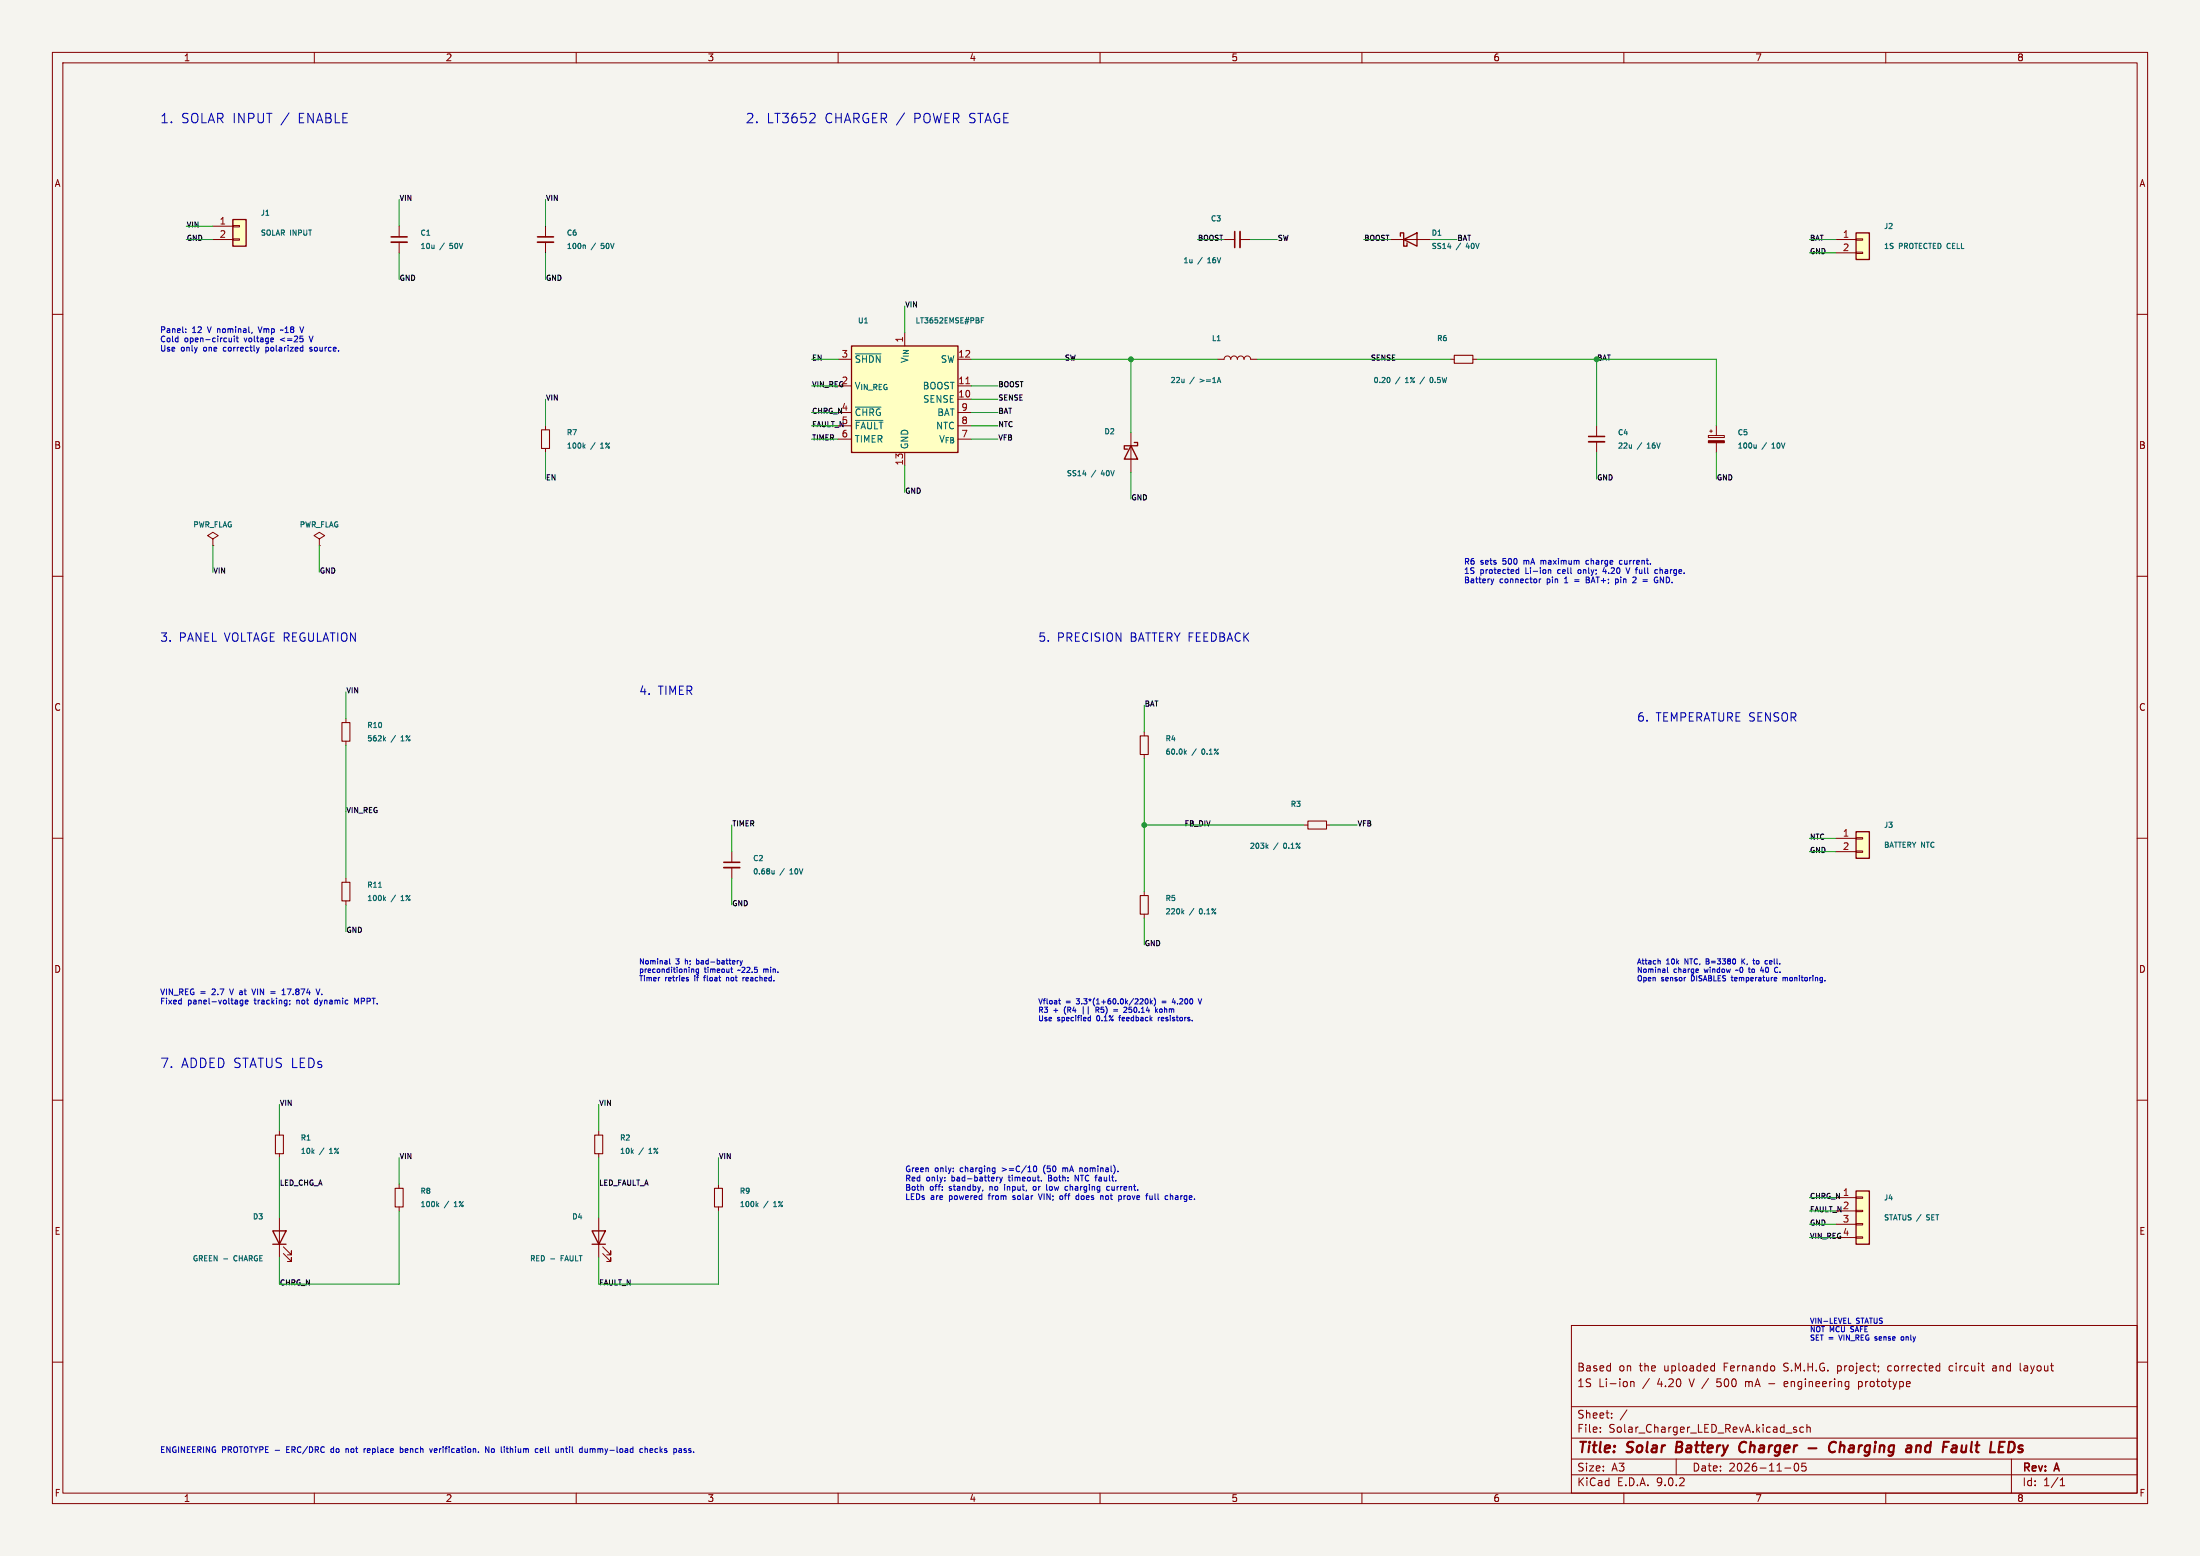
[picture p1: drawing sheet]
<svg xmlns="http://www.w3.org/2000/svg" width="420mm" height="297mm" viewBox="0 0 420 297" stroke-linecap="round" stroke-linejoin="round" font-family="sans-serif">
<path d="M0 0h420v297h-420z" fill="#f5f4ef" stroke="#f5f4ef" stroke-width=".19"/>
<g fill="none" stroke="#840000" stroke-width=".19">
<path d="M10 10h400v277h-400zM12 12h396v273h-396zM60 10v2M110 10v2M160 10v2M210 10v2M260 10v2M310 10v2M360 10v2M104.1 43.2v2M104.1 46.2v2.1M10 60h2"/>
<path d="M408 60h2M104.1 81.3v.7M104.1 85.6v.8M215.9 82.6v7.6M326.1 83.1h3.1v.4h-3.1zM326.4 82.3h.5M326.6 82v.6M327.7 81.3v1.8M327.7 84.5v1.9M10 110h2M40.6 102.9l1.1-.7-1.1-.6-1 .6 1 .7v1.2M40.6 104.1h.1"/>
<path d="M61 102.9l1-.7-1-.6-1.1 .6 1.1 .7v1.2M61 104.1h.1M408 110h2M66 137.2v.7M10 160h2M66 141.5v.7M408 160h2M66 167.6v.8M66 172v.7M139.7 162.6v2M139.7 165.6v2M10 210h2"/>
<path d="M408 210h2M76.2 226.1v.7M76.2 230.4v.7M114.3 232.4v7.6M115.1 239.3l1.5 1.5v-.8v.8h-.8M115.1 238l1.5 1.5v-.7v.7h-.8M300 253h108v32h-108zM10 260h2M300 278.5h108M300 274.5h108M300 268.5h108M305.5 273.2v.2"/>
<path d="M305.5 272.5v.1M307.7 270.5v.2M307.7 269.8v.1M310.6 269.1l-1.3 1.9M311.3 263.7v1M311.3 263.8l.2-.1 .4 .1v.9M320 278.5v3M326.9 260.7l.4 .1M327.3 260.2v1.5M327.3 261.6l-.4 .1M333.2 263.7v1M333.3 263.8h-.1"/>
<path d="M341.1 263.7h-.3l-.2 .2 .1 .7 .4 .1M341.3 264l-.7 .2M342.6 272.9l.3 .1 .1 .2-.2 .2h-.3M342.6 272.4l.3 .1M342.7 279.4a.81 .81 0 0 0 .3 1.4l.2-.2 .2-.4-.2-.8M344 279.3l-.1 .7 .3-.1h.5l.1 .6-.3 .3-.6-.2M344.3 272.5l-.4-.1-.3 .3 .1 .6h.6M344.9 272.5l.3-.1 .3 .1 .1 .9M344.9 271.9v1.5M354.8 263.8h.6M354.8 264.6h.6M354.8 263.7v1.5"/>
<path d="M360.4 260.8v.7M372.4 260.7l-.3 .3v.4l.3 .3M380.9 260.7l-.5 .1M380.9 261.1h-.3a.29 .29 0 0 0-.2 .3 .29 .29 0 0 0 .2 .3h.3M384 278.5v6.5M385.7 260.2v1.3l.2 .2M408 260h2M60 285v2M110 285v2M160 285v2M210 285v2M260 285v2"/>
<path d="M300 281.5h108M310 285v2M340.7 280.2h1.2M360 285v2M393.3 283.6h.9M393.3 282.5l.4-.4v1.5"/>
</g>
<path d="M320.2 275.2l-.3 2h.8M333 275.2a1.07 1.07 0 0 0-.9 .8 1.07 1.07 0 0 0 .5 1.2l.5-.1M345.2 276.4h1.6M350.5 275.4a.88 .88 0 0 0-1 0 .88 .88 0 0 0-.3 .9 .69 .69 0 0 0 .3 .8 .69 .69 0 0 0 .8-.1M351.4 275.2l-.3 2M351.9 275.9l-.6 .2M365.9 276.1a.49 .49 0 0 1 .8 .1l-.1 1M365.9 275.9l-.2 1.3M374.5 275.9v1.2h.7M383.6 275.2a.96 .96 0 0 1 1 .6 .96 .96 0 0 1-.3 1.1l-.5 .3h-.5" fill="none" stroke="#840000" stroke-width=".4"/>
<path d="M103.4 82h1.5v3.6h-1.5zM65.3 137.9h1.5v3.6h-1.5zM65.3 168.4h1.5v3.6h-1.5zM75.4 226.8h1.6v3.6h-1.6z" fill="none" stroke="#840000" stroke-width=".2"/>
<g fill="none" stroke="#006464" stroke-width=".19">
<path d="M111.5 46.8l.3 .1v.5M111.4 85.2l.3 .3M111.7 84.9l-.4 .4M335.3 84.9v.6M335.3 85.4l-.3 .1M73.3 141l.3 .4M73.6 140.8l-.4 .3M72.3 169.4h.5M73.3 171.5l.3 .4M73.6 171.2l-.4 .4M147.8 166.2v.6M147.8 166.7l-.3 .1"/>
<path d="M83.5 229.9l.3 .4M83.8 229.7l-.4 .3"/>
</g>
<path d="M215.9 85.1l1.3 2.5h-2.6zM216.5 84.5h.7v.6h-2.6v.6h.7M113 234.9h2.6l-1.3 2.6zM113 237.5h2.6" fill="none" stroke="#840000" stroke-width=".25"/>
<path d="M102.6 45.2h3.1M138.2 164.6h3" fill="none" stroke="#840000" stroke-width=".3"/>
<path d="M102.6 46.2h3.1M138.2 165.6h3" fill="none" stroke="#840000" stroke-width=".33"/>
<path d="M326.1 84.1h3.1v.4h-3.1z" fill="#840000" stroke="#840000" stroke-width=".19"/>
<path d="M354.3 227.3h2.6v10.2h-2.6z" fill="#ffffc2"/>
<path d="M267.3 45.1v-.6h.7v2.5h.6v-.6M268 45.7l2.5-1.2v2.5zM52.1 234.9h2.5l-1.3 2.6zM52.1 237.5h2.5M354.3 227.3h2.6v10.2h-2.6z" fill="none" stroke="#840000" stroke-width=".25"/>
<g fill="none" stroke="#840000" stroke-width=".19">
<path d="M233.7 45.7h2M236.7 45.7h2.1M265.4 45.7h7.6M232.4 68.6h1.3a.64 .64 0 0 1 .6-.7 .64 .64 0 0 1 .6 .7 .64 .64 0 0 1 .7-.7 .64 .64 0 0 1 .6 .7 .64 .64 0 0 1 .7-.7 .64 .64 0 0 1 .6 .7 .64 .64 0 0 1 .6-.7 .64 .64 0 0 1 .7 .7h1.2M304.8 81.3v2M304.8 84.3v2.1M53.3 215.9v.8M114.3 215.9v.8M53.3 220.2v.8M53.3 232.4v7.6M54.1 239.3l1.5 1.5v-.8v.8h-.7M54.1 238l1.5 1.5v-.7v.7h-.7"/>
<path d="M114.3 220.2v.8M137.2 226.1v.7M137.2 230.4v.7M350.5 228.6h3.8M350.5 231.1h3.8M350.5 233.7h3.8M350.5 236.2h3.8M354.3 228.5h1.3v.2h-1.3zM354.3 231h1.3v.3h-1.3zM354.3 233.6h1.3v.2h-1.3zM354.3 236.1h1.3v.2h-1.3z"/>
</g>
<path d="M52.6 216.7h1.5v3.5h-1.5zM113.5 216.7h1.6v3.5h-1.6zM136.4 226.8h1.5v3.6h-1.5z" fill="none" stroke="#840000" stroke-width=".2"/>
<path d="M232.7 72l.3 1M144.4 229.9l.3 .4M144.7 229.7l-.4 .3" fill="none" stroke="#006464" stroke-width=".19"/>
<path d="M235.7 44.2v3M303.3 83.3h3" fill="none" stroke="#840000" stroke-width=".3"/>
<path d="M236.7 44.2v3M303.3 84.3h3" fill="none" stroke="#840000" stroke-width=".33"/>
<path d="M354.3 44.5h2.6v5h-2.6z" fill="#ffffc2"/>
<path d="M354.3 44.5h2.6v5h-2.6z" fill="none" stroke="#840000" stroke-width=".25"/>
<path d="M76.2 43.2v2M76.2 46.2v2.1M350.5 45.7h3.8M350.5 48.3h3.8M354.3 45.6h1.3v.2h-1.3zM354.3 48.1h1.3v.3h-1.3zM276.9 68.6h.7M281.2 68.6h.7" fill="none" stroke="#840000" stroke-width=".19"/>
<path d="M277.6 67.8h3.6v1.5h-3.6z" fill="none" stroke="#840000" stroke-width=".2"/>
<path d="M265.2 72.1l.2 .3-.2 .6M271.9 72l-.8 1.3M273.3 72a.53 .53 0 0 0-.3 .5 .53 .53 0 0 0 .3 .5" fill="none" stroke="#006464" stroke-width=".19"/>
<path d="M74.7 45.2h3" fill="none" stroke="#840000" stroke-width=".3"/>
<path d="M74.7 46.2h3" fill="none" stroke="#840000" stroke-width=".33"/>
<path d="M162.6 66h20.3v20.4h-20.3z" fill="#ffffc2"/>
<path d="M162.6 66h20.3v20.4h-20.3z" fill="none" stroke="#840000" stroke-width=".25"/>
<g fill="none" stroke="#840000" stroke-width=".19">
<path d="M160 68.6h2.6M160 73.7h2.6M160 78.7h2.6M172.7 63.5v2.5M182.9 68.6h2.5M182.9 73.7h2.5M182.9 78.7h2.5M182.9 76.2h2.5M160 81.3h2.6M160 83.8h2.6M172.7 86.4v2.5M182.9 81.3h2.5"/>
<path d="M182.9 83.8h2.5M248.9 157.5h.8M253.2 157.5h.8M218.4 170.2v.7M218.4 174.5v.8"/>
</g>
<path d="M163.3 67.5h4.9M163.3 77.7h4.9M187.3 61.1h.4M187.8 60.7h-.5v1M163.3 80.2h5.2M225.7 174.1l.3 .3M226 173.8l-.4 .4M241.8 161.6l.3 .3M242.1 161.3l-.4 .3" fill="none" stroke="#006464" stroke-width=".19"/>
<path d="M184.4 73.2h.7" fill="none" stroke="#a90000" stroke-width=".19"/>
<path d="M249.7 156.7h3.5v1.5h-3.5zM217.7 170.9h1.5v3.6h-1.5z" fill="none" stroke="#840000" stroke-width=".2"/>
<path d="M354.3 158.8h2.6v5h-2.6z" fill="#ffffc2"/>
<path d="M354.3 158.8h2.6v5h-2.6z" fill="none" stroke="#840000" stroke-width=".25"/>
<path d="M354.3 159.9h1.3v.2h-1.3zM350.5 160h3.8M350.5 162.6h3.8M354.3 162.4h1.3v.3h-1.3z" fill="none" stroke="#840000" stroke-width=".19"/>
<path d="M44.4 41.9h2.6v5.1h-2.6z" fill="#ffffc2"/>
<path d="M44.4 41.9h2.6v5.1h-2.6z" fill="none" stroke="#840000" stroke-width=".25"/>
<path d="M40.6 43.2h3.8M40.6 45.7h3.8M44.4 43.1h1.3v.2h-1.3zM44.4 45.6h1.3v.2h-1.3zM218.4 139.7v.8M218.4 144v.8" fill="none" stroke="#840000" stroke-width=".19"/>
<path d="M217.7 140.5h1.5v3.5h-1.5z" fill="none" stroke="#840000" stroke-width=".2"/>
<path d="M226.2 143.6l.3 .4M226.5 143.3l-.4 .4" fill="none" stroke="#006464" stroke-width=".19"/>
<g fill="none" stroke="#009600" stroke-width=".19">
<path d="M76.2 38.1v5.1M104.1 38.1v5.1M35.6 43.2h5M35.6 45.7h5M76.2 48.3v5M104.1 48.3v5M172.7 58.4v5.1M228.6 45.7h5.1M238.8 45.7h5M260.3 45.7h5.1M273 45.7h5.1M345.4 45.7h5.1"/>
<path d="M345.4 48.3h5.1M104.1 76.2v5.1M154.9 68.6h5.1M154.9 73.7h5.1M154.9 78.7h5.1M185.4 68.6h47M185.4 73.7h5.1M185.4 78.7h5.1M185.4 76.2h5.1M215.9 68.6v14M240 68.6h36.9M281.9 68.6h45.8v12.7"/>
<path d="M304.8 68.6v12.7M104.1 86.4v5M154.9 83.8h5.1M154.9 81.3h5.1M172.7 88.9v5.1M185.4 83.8h5.1M185.4 81.3h5.1M215.9 90.2v5.1M304.8 86.4v5M327.7 86.4v5M40.6 104.1v5.1M61 104.1v5.1"/>
<path d="M66 132.1v5.1M218.4 134.6v5.1M66 142.2v25.4M139.7 157.5v5.1M218.4 157.5h30.5M218.4 144.8v25.4M254 157.5h5.1M66 172.7v5.1M139.7 167.6v5.1M218.4 175.3v5M345.4 160h5.1M345.4 162.6h5.1"/>
<path d="M53.3 210.8v5.1M114.3 210.8v5.1M53.3 221v11.4M76.2 221v5.1M76.2 231.1v14h-22.9v-5.1M114.3 221v11.4M137.2 231.1v14h-22.9v-5.1M137.2 221v5.1M345.4 228.6h5.1M345.4 231.1h5.1M345.4 236.2h5.1M345.4 233.7h5.1"/>
</g>
<g fill="none" stroke="#0000c2" stroke-width=".19">
<path d="M155.5 21.7l.1 .3-.1 .4-1 1h1.1M35.5 63.4v.1M35.5 62.8v.1M43.7 64.5l.1 .7 .4-.1M44.2 64.5v.8M44.7 64.5v.8M45.2 64.2v.9l.3 .2M48.1 63.4l-.1 .2M49.3 62.4l.3 1.1M49.5 66.3l-.3 .7M50.7 66.3v1.1M50.7 67h.4"/>
<path d="M54 63h-.4M57.2 62.4l.4 1.1 .4-1.1M57.8 64.7v.4M59 64.2l.4 1.1M59.1 67h.4M59.5 66.3h-.2l-.2 .1 .1 .2 .3 .1M284.6 110.5l.3 .7M284.9 111.2l-.2 .4M285.2 110.5l-.3 .7M289.4 109.3l.2 .2 .3-.1M289.9 108.4v1.1M289.9 108.8l-.3-.1-.2 .2"/>
<path d="M293.9 110.5v.7M294.2 110.5l-.3 .2M294.2 107v.7M294.3 107l-.1 .1M295.6 108.8h.4l.1 .7M295.6 108.7v.8M298.7 111.2h.6M298.8 110.4l-.1 .1M300.6 110.7h.8M300.6 111h.8M301.4 108.7l-.2 .2v.4l.2 .2M302.8 110.1v1.1h.4"/>
<path d="M302.8 110.7h.4M303.2 110.7h.1M303.2 107l-.4 .2v.4l.4 .1M303.3 110.6l-.1 .1M306.3 108.3l-.3 .8h.7M308.4 110.6l.3-.1 .2 .2-.1 .5h-.4M308.4 110.5v1.1M309.7 107h-.3l-.3 .2 .2 .4h.4M310.4 108.4l.4 1.1 .3-1.1M312.3 110.2v.4l-.6 .6h.6M313.7 110.7h.8M313.7 111h.8"/>
<path d="M315.9 110.3v.1M316 109.4h.4M316 108.8h.4M316 110.2h.4M316.9 108.4v1.1M317 111.2v-1.1l.6 1.1M317.1 108.7l-.2 .1M43.8 188.8l.4 1.1M46.3 190.9v.9l-.2 .2h-.2M46.3 191l-.3-.1-.2 .2 .1 .5h.4M46.8 191.3l.5-.1v-.2l-.3-.1-.2 .2 .1 .5h.4M48.1 188.8l.3 1.1 .4-1.1"/>
<path d="M51.7 189.3h.8M51.7 189.6h.8M53.8 189.9h.7M53.9 189l.3-.2v1.1M55.3 191v.1M55.4 191.6l-.1 .2M60.3 190.9l-.2 .2v.3l.2 .2M60.3 188.8l.4 1.1 .4-1.1M61.4 189.8v.1M68.5 190.5l-.4 .8-.4-.8v1.1M127.8 183v.9l.2 .1M131.2 186.9l.2 .2-.3 .1"/>
<path d="M132 185v.6M132.2 185l-.2 .1M132.3 185l.1 .1v.5M133 183v1M133 184h.1M133.1 185l-.2 .1v.3l.2 .2h.3M133.1 183.3l-.1 .1M133.4 185v.8l-.2 .2-.3-.1M134.3 186.6h.4M138.7 186.6v.6M139.1 186.6l-.4 .1M139.6 184.6v.9l.3 .1"/>
<path d="M141 183.3l-.2 .1M141.3 183.3l.2 .7M141.5 184l-.2 .3M141.7 183.3l-.2 .7M141.8 186.6v.6M142.1 186.6l-.3 .2M145.8 185v.6M145.8 185v.1M202.1 191h.4M202.2 190.6v.9l.3 .1M207.7 194.8h.5M207.9 194.2h.3"/>
<path d="M208.2 193.9v1M209.2 192.2v1M209.2 192.8h.4M209.5 192.8l.3 .4M212.6 192.7h.8M212.6 193h.8M213.6 194.2h.3M215.1 192.7l-.6 .5h.6M217.8 190.6l.3 .1 .1 .2-.6 .7h.6M218.7 190.7l.1-.1a.49 .49 0 0 1 .4 .6 .49 .49 0 0 1-.5 .4l-.1-.3zM219.6 190.6v1M219.7 191.3l.3 .3"/>
<path d="M220 191l-.4 .3M220.3 190.5a1.15 1.15 0 0 1 0 1.5M220.6 192.2v1M220.7 192.9l.3 .3M221 192.6l-.4 .4M221.1 194.2v.7M221.4 194.2l-.3 .2M221.7 192.6l-.3 .2v.3l.3 .1M221.8 191.1h.8M221.8 191.4h.8M224 190.6l-.2 .7h.6M228.7 190.6l.4 1 .3-1"/>
<path d="M316.7 183.3l.2 .2v.5M318.3 184.6v.9l.2 .1M324.2 185v.2l-.4 .1M325.7 183.5h.3M326 183h-.3v1h.4M330.5 186.6h.4M331.3 185.2h.4M332.5 183v1M332.7 183.4l.4 .6M333.1 183l-.6 .6M333.9 185.5l.2 .1M334.6 183.3h.4"/>
<path d="M334.8 184h.2M336.3 184.6l-.2 .7h.6M336.6 185v.6M337.1 183.3l.3 .1M337.4 184h-.3M338.9 186.6h.2l.1 .2-.5 .1M339.1 187.2h-.2M339.4 185.5l-.5 .1M340.4 186.6v.6M340.8 186.6l-.4 .1M348.4 187.1v.1M187.6 227.1l-.1 .3"/>
<path d="M189.6 222.9l.3 .1M189.9 222.9v.9l-.2 .2M189.9 223.6l-.3 .1M190.3 224.7v.7M190.6 224.7l-.3 .2M190.8 224.7l.3 .7M191.1 225.4l-.3 .4M191.4 224.7l-.3 .7M191.8 226.1v.1M191.8 226.5v.7M193.4 228.9l.3 .1M193.4 228.3v.1l.1 .2"/>
<path d="M197.4 222.7l.1-.1a.59 .59 0 0 1 .4 .5 .59 .59 0 0 1-.4 .6l-.2-.5zM197.7 226.5h-.3l-.2 .2 .1 .4h.4M198.2 227.9l.4 1.1 .4-1.1M198.8 225.3v.1M199.4 222.6l-.2 .5 .2 .8M199.8 226.1v.9M200.2 224.3v1.1h.4M200.2 224.8h.3M200.4 226.5l-.1 .2 .1 .4M202.5 228.2l.4 .2-.1 .5-.3 .1M202.9 222.9v.8M203.3 223h-.4"/>
<path d="M203.5 226.5h.3M203.8 227.1l-.3 .1M205.2 225.4v-1.1l.7 1.1M205.9 228.9l-.3 .1M205.9 227.9v1.1M206.4 222.9l.2 .2v.6M210.5 228.3l.1 .7M211.3 228.2l-.2 .2v.4l.2 .2M211.8 226.5h-.3l-.2 .2 .1 .4h.4M212.3 226.5v.5l.1 .2M214.6 228.2v.8M214.9 228.2l-.3 .2"/>
<path d="M219.1 227.9h-.2M220 228.9l-.4 .1M220 228.2v.8M223.4 228.3h.4l.1 .7M223.4 227.9v1.1M352.9 252.6h.4M363.3 255.1l-.4 .2 .1 .4 .3 .1M63.4 276.5l-.2 .2v.3l.2 .3M66 276.5v.8M66.5 276.6h-.5M69.8 276.5l-.3 .2M70.2 276.6v.6"/>
<path d="M70.7 276.8l-.6 .1M76.4 276.6l.3-.1 .2 .2-.1 .5h-.4M76.4 276.2v1.1M82.5 276.5l-.2 .8M83.3 276.5l-.4 .2 .1 .5 .3 .1M83.4 276.8l-.5 .1M93.3 276.2v1.1l-.6-1.1v1.1M94.2 276.5l-.4 .2 .1 .4 .3 .2M96.6 276.5h.5M96.8 277.2l.3 .1M102.4 276.5l.3 .1M102.7 277.2l-.3 .1"/>
<path d="M103.1 276.9l.6-.1-.1-.2-.3-.1-.2 .2 .1 .5h.4M107.2 276.6h.3l.1 .7M107.9 276.5h.5M108.1 276.2v.9l.2 .2M112.1 277.1l-.3 .2M112.1 276.5v.8M112.7 276.5v.8M113 276.5l-.3 .1M122.2 276.6h.5M122.2 277.2h.5M123.1 276.6h.5v.7M123.1 276.2v1.1"/>
<path d="M124.1 276.9l.5-.1v-.2l-.4-.1-.1 .2v.5h.5M131 276.6l-.3-.1-.1 .2v.1l.4 .1v.3h-.4"/>
</g>
<g fill="#009600" stroke="#009600" stroke-width=".19">
<circle cx="304.8" cy="68.6" r=".46"/>
<circle cx="215.9" cy="68.6" r=".46"/>
<circle cx="218.4" cy="157.5" r=".46"/>
</g>
<g font-size="2.8" fill="#840000">
<text x="301" y="277.9">Title:</text>
<text x="310.6" y="277.9">Solar</text>
<text x="320.8" y="277.9">Battery</text>
<text x="333.7" y="277.9">Charger</text>
<text x="352.4" y="277.9">Charging</text>
<text x="368" y="277.9">and</text>
<text x="375.7" y="277.9">Fault</text>
<text x="385.6" y="277.9">LEDs</text>
</g>
<g font-size="2.5" fill="#0000c2">
<text x="30.5" y="23.7">1.</text>
<text x="34.5" y="23.7">SOLAR INPUT /</text>
<text x="57" y="23.7">ENABLE</text>
<text x="142.2" y="23.7">2.</text>
<text x="146.3" y="23.7">LT3652</text>
<text x="157.4" y="23.7">CHARGER /</text>
<text x="174.5" y="23.7">POWER STAGE</text>
<text x="30.5" y="204.1">7.</text>
<text x="34.5" y="204.1">ADDED STATUS LEDs</text>
</g>
<g font-size="2.2" fill="#0000c2">
<text x="30.5" y="122.7">3.</text>
<text x="34.1" y="122.7">PANEL VOLTAGE REGULATION</text>
<text x="198.1" y="122.7">5.</text>
<text x="201.8" y="122.7">PRECISION</text>
<text x="215.8" y="122.7">BATTERY FEEDBACK</text>
<text x="121.9" y="132.9">4.</text>
<text x="125.6" y="132.9">TIMER</text>
<text x="312.4" y="137.9">6.</text>
<text x="316.1" y="137.9">TEMPERATURE SENSOR</text>
</g>
<g font-size="2.1" fill="#840000">
<text x="301" y="262">Based</text>
<text x="309" y="262">on</text>
<text x="313" y="262">the</text>
<text x="317.8" y="262">uploaded</text>
<text x="329.3" y="262">Fernando</text>
<text x="340.9" y="262">S.M.H.G.</text>
<text x="351.3" y="262">project;</text>
<text x="361.1" y="262">corrected</text>
<text x="373" y="262">circuit</text>
<text x="381.4" y="262">and</text>
<text x="386.8" y="262">layout</text>
<text x="301" y="265">1S</text>
<text x="305.1" y="265">Li-ion</text>
<text x="313.7" y="265">/</text>
<text x="316.5" y="265">4.20</text>
<text x="322.8" y="265">V /</text>
<text x="328.3" y="265">500</text>
<text x="333.9" y="265">mA -</text>
<text x="341.6" y="265">engineering</text>
<text x="355.9" y="265">prototype</text>
<text x="301" y="273.7">File:</text>
<text x="301" y="271">Sheet:</text>
<text x="307.1" y="273.7">Solar_Charger_LED_RevA.kicad_sch</text>
<text x="301" y="281.1">Size:</text>
<text x="307.6" y="281.1">A3</text>
<text x="323" y="281.1">Date:</text>
<text x="330" y="281.1">2026-11-05</text>
<text x="386" y="281.3">Rev:</text>
<text x="392.4" y="281.3">A</text>
<text x="301" y="283.9">KiCad</text>
<text x="308.7" y="283.9">E.D.A.</text>
<text x="316.3" y="283.9">9.0.2</text>
<text x="386" y="283.9">Id:</text>
<text x="390.1" y="283.9">1/1</text>
</g>
<g font-size="1.8" fill="#840000">
<text x="35" y="11.9">1</text>
<text x="85" y="11.9">2</text>
<text x="135" y="11.9">3</text>
<text x="185" y="11.9">4</text>
<text x="235" y="11.9">5</text>
<text x="285" y="11.9">6</text>
<text x="335" y="11.9">7</text>
<text x="385" y="11.9">8</text>
<text x="10.3" y="35.9">A</text>
<text x="408.3" y="35.9">A</text>
<text x="10.3" y="85.9">B</text>
<text x="408.2" y="85.9">B</text>
<text x="10.3" y="135.9">C</text>
<text x="408.2" y="135.9">C</text>
<text x="10.3" y="185.9">D</text>
<text x="408.2" y="185.9">D</text>
<text x="10.3" y="235.9">E</text>
<text x="408.3" y="235.9">E</text>
<text x="10.3" y="285.9">F</text>
<text x="35" y="286.9">1</text>
<text x="85" y="286.9">2</text>
<text x="135" y="286.9">3</text>
<text x="185" y="286.9">4</text>
<text x="235" y="286.9">5</text>
<text x="285" y="286.9">6</text>
<text x="335" y="286.9">7</text>
<text x="385" y="286.9">8</text>
<text x="408.3" y="285.9">F</text>
</g>
<g font-size="1.8" fill="#a90000">
<text x="41.8" y="42.9">1</text>
<text x="41.8" y="45.5">2</text>
<text x="351.7" y="45.5">1</text>
<text x="351.7" y="48">2</text>
<text x="172.5" y="65.5" transform="rotate(-90 172.5 65.5)">1</text>
<text x="160.6" y="68.3">3</text>
<text x="182.8" y="68.3">12</text>
<text x="182.8" y="73.4">11</text>
<text x="182.8" y="75.9">10</text>
<text x="160.6" y="83.6">6</text>
<text x="183.4" y="78.5">9</text>
<text x="183.4" y="81">8</text>
<text x="183.4" y="83.6">7</text>
<text x="172.5" y="88.9" transform="rotate(-90 172.5 88.9)">13</text>
<text x="351.7" y="159.8">1</text>
<text x="351.7" y="162.3">2</text>
<text x="351.7" y="228.3">1</text>
<text x="351.7" y="233.4">3</text>
</g>
<g font-size="1.8" fill="#006464">
<text x="163.1" y="69.4">~{SHDN}</text>
<text x="173.6" y="69.4" transform="rotate(-90 173.6 69.4)">V_{IN}</text>
<text x="179.5" y="69.4">SW</text>
<text x="163.1" y="74.5">V_{IN_REG}</text>
<text x="176.1" y="74.5">BOOST</text>
<text x="176.1" y="77.1">SENSE</text>
<text x="163.1" y="79.6">~{CHRG}</text>
<text x="163.1" y="82.1">~{FAULT}</text>
<text x="178.6" y="82.1">NTC</text>
<text x="178.8" y="79.6">BAT</text>
<text x="163.1" y="84.7">TIMER</text>
<text x="173.6" y="85.9" transform="rotate(-90 173.6 85.9)">GND</text>
<text x="179.1" y="84.7">V_{FB}</text>
</g>
<g font-size="1.8" fill="#0f0f0f">
<text x="160.6" y="73.4">2</text>
<text x="160.6" y="78.5">4</text>
<text x="160.6" y="81">5</text>
<text x="351.7" y="230.9">2</text>
<text x="351.7" y="236">4</text>
</g>
<g font-size="1.5" fill="#0000c2">
<text x="30.5" y="63.8">Panel:</text>
<text x="30.5" y="65.5">Cold</text>
<text x="35.2" y="65.5">open-circuit</text>
<text x="36.7" y="63.8">12</text>
<text x="39.9" y="63.8">V nominal,</text>
<text x="46.8" y="65.5">voltage</text>
<text x="50" y="63.8">Vmp</text>
<text x="53.9" y="65.5">&lt;=25</text>
<text x="54.5" y="63.8">~18</text>
<text x="59.8" y="65.5">V</text>
<text x="30.5" y="67.3">Use</text>
<text x="34.5" y="67.3">only</text>
<text x="39" y="67.3">one</text>
<text x="43" y="67.3">correctly</text>
<text x="51.3" y="67.3">polarized</text>
<text x="60" y="67.3">source.</text>
<text x="279.4" y="108">R6</text>
<text x="282.6" y="108">sets</text>
<text x="287.1" y="108">500</text>
<text x="291.3" y="108">mA</text>
<text x="294.8" y="108">maximum</text>
<text x="303.6" y="108">charge</text>
<text x="310.3" y="108">current.</text>
<text x="279.4" y="109.7">1S</text>
<text x="279.4" y="111.5">Battery</text>
<text x="282.6" y="109.7">protected</text>
<text x="286.3" y="111.5">connector</text>
<text x="291.4" y="109.7">Li-ion</text>
<text x="295.5" y="111.5">pin</text>
<text x="297.8" y="109.7">cell</text>
<text x="299.1" y="111.5">1</text>
<text x="301.9" y="109.7">only;</text>
<text x="303.6" y="111.5">BAT+;</text>
<text x="306.9" y="109.7">4.20</text>
<text x="309.5" y="111.5">pin</text>
<text x="311.6" y="109.7">V full</text>
<text x="315.2" y="111.5">=</text>
<text x="317.5" y="109.7">charge.</text>
<text x="317.6" y="111.5">GND.</text>
<text x="30.5" y="190.1">VIN_REG =</text>
<text x="30.5" y="191.9">Fixed</text>
<text x="35.9" y="191.9">panel-voltage</text>
<text x="40.6" y="190.1">2.7</text>
<text x="44.3" y="190.1">V at</text>
<text x="48.8" y="191.9">tracking;</text>
<text x="49.1" y="190.1">VIN</text>
<text x="52.8" y="190.1">=</text>
<text x="55.2" y="190.1">17.874</text>
<text x="57" y="191.9">not</text>
<text x="60.7" y="191.9">dynamic</text>
<text x="68.5" y="191.9">MPPT.</text>
<text x="172.7" y="223.9">Green</text>
<text x="172.7" y="225.7">Red</text>
<text x="172.7" y="227.5">Both</text>
<text x="176.8" y="225.7">only:</text>
<text x="177.5" y="227.5">off:</text>
<text x="178.5" y="223.9">only:</text>
<text x="181.4" y="227.5">standby,</text>
<text x="181.8" y="225.7">bad-battery</text>
<text x="183.5" y="223.9">charging</text>
<text x="189.3" y="227.5">no</text>
<text x="191.7" y="223.9">&gt;=C/10</text>
<text x="192.4" y="227.5">input,</text>
<text x="193" y="225.7">timeout.</text>
<text x="198.1" y="227.5">or</text>
<text x="199.8" y="223.9">(50</text>
<text x="200.7" y="225.7">Both:</text>
<text x="200.9" y="227.5">low</text>
<text x="203.7" y="223.9">mA</text>
<text x="204.7" y="227.5">charging</text>
<text x="206.1" y="225.7">NTC fault.</text>
<text x="207.2" y="223.9">nominal).</text>
<text x="212.9" y="227.5">current.</text>
<text x="172.7" y="229.2">LEDs</text>
<text x="177.7" y="229.2">are</text>
<text x="181.4" y="229.2">powered</text>
<text x="189.1" y="229.2">from</text>
<text x="194" y="229.2">solar</text>
<text x="199.2" y="229.2">VIN;</text>
<text x="203.4" y="229.2">off</text>
<text x="206.8" y="229.2">does</text>
<text x="211.7" y="229.2">not</text>
<text x="215.3" y="229.2">prove</text>
<text x="220.9" y="229.2">full</text>
<text x="224.7" y="229.2">charge.</text>
<text x="30.5" y="277.5">ENGINEERING</text>
<text x="42.3" y="277.5">PROTOTYPE -</text>
<text x="55.1" y="277.5">ERC/DRC</text>
<text x="63.8" y="277.5">do</text>
<text x="66.9" y="277.5">not</text>
<text x="70.6" y="277.5">replace</text>
<text x="77.7" y="277.5">bench</text>
<text x="83.7" y="277.5">verification.</text>
<text x="94.5" y="277.5">No</text>
<text x="97.7" y="277.5">lithium</text>
<text x="104.5" y="277.5">cell</text>
<text x="108.6" y="277.5">until</text>
<text x="113.4" y="277.5">dummy-load</text>
<text x="125.2" y="277.5">checks</text>
<text x="131.8" y="277.5">pass.</text>
</g>
<g font-size="1.4" fill="#006464">
<text x="49.7" y="41.4">J1</text>
<text x="49.7" y="45.2">SOLAR INPUT</text>
<text x="80.2" y="47.7">10u</text>
<text x="80.2" y="45.2">C1</text>
<text x="84" y="47.7">/</text>
<text x="86.1" y="47.7">50V</text>
<text x="108.1" y="47.7">100n</text>
<text x="108.1" y="45.2">C6</text>
<text x="112.9" y="47.7">/</text>
<text x="114.9" y="47.7">50V</text>
<text x="231.1" y="42.4">C3</text>
<text x="273.2" y="47.7">SS14</text>
<text x="273.2" y="45.2">D1</text>
<text x="278" y="47.7">/</text>
<text x="280.1" y="47.7">40V</text>
<text x="359.6" y="43.9">J2</text>
<text x="359.6" y="47.7">1S</text>
<text x="362.5" y="47.7">PROTECTED CELL</text>
<text x="225.8" y="50.4">1u</text>
<text x="228.7" y="50.4">/</text>
<text x="230.8" y="50.4">16V</text>
<text x="163.7" y="61.9">U1</text>
<text x="174.7" y="61.9">LT3652EMSE#PBF</text>
<text x="231.2" y="65.3">L1</text>
<text x="274.2" y="65.3">R6</text>
<text x="223.3" y="73.3">22u</text>
<text x="227.2" y="73.3">/</text>
<text x="229.2" y="73.3">&gt;=1A</text>
<text x="262.1" y="73.3">0.20</text>
<text x="266.4" y="73.3">/</text>
<text x="268.5" y="73.3">1%</text>
<text x="273.7" y="73.3">0.5W</text>
<text x="108.1" y="83.3">R7</text>
<text x="210.7" y="83.1">D2</text>
<text x="308.8" y="83.3">C4</text>
<text x="331.6" y="83.3">C5</text>
<text x="108.1" y="85.8">100k</text>
<text x="112.8" y="85.8">/</text>
<text x="114.9" y="85.8">1%</text>
<text x="308.8" y="85.8">22u</text>
<text x="312.6" y="85.8">/</text>
<text x="314.7" y="85.8">16V</text>
<text x="331.6" y="85.8">100u</text>
<text x="336.4" y="85.8">/</text>
<text x="338.5" y="85.8">10V</text>
<text x="203.5" y="91.1">SS14</text>
<text x="208.4" y="91.1">/</text>
<text x="210.4" y="91.1">40V</text>
<text x="36.8" y="100.9">PWR_FLAG</text>
<text x="57.1" y="100.9">PWR_FLAG</text>
<text x="70" y="139.2">R10</text>
<text x="70" y="141.7">562k</text>
<text x="74.7" y="141.7">/</text>
<text x="76.8" y="141.7">1%</text>
<text x="222.4" y="141.7">R4</text>
<text x="222.4" y="144.2">60.0k</text>
<text x="227.6" y="144.2">/</text>
<text x="229.6" y="144.2">0.1%</text>
<text x="246.3" y="154.2">R3</text>
<text x="359.6" y="158.2">J3</text>
<text x="143.7" y="167.1">0.68u</text>
<text x="143.7" y="164.6">C2</text>
<text x="148.9" y="167.1">/</text>
<text x="151" y="167.1">10V</text>
<text x="238.5" y="162.2">203k</text>
<text x="243.2" y="162.2">/</text>
<text x="245.2" y="162.2">0.1%</text>
<text x="359.6" y="162">BATTERY NTC</text>
<text x="70" y="169.6">R11</text>
<text x="70" y="172.2">100k</text>
<text x="74.7" y="172.2">/</text>
<text x="76.8" y="172.2">1%</text>
<text x="222.4" y="172.2">R5</text>
<text x="222.4" y="174.7">220k</text>
<text x="227.1" y="174.7">/</text>
<text x="229.2" y="174.7">0.1%</text>
<text x="57.3" y="217.9">R1</text>
<text x="57.3" y="220.4">10k</text>
<text x="61" y="220.4">/</text>
<text x="63.1" y="220.4">1%</text>
<text x="118.3" y="217.9">R2</text>
<text x="118.3" y="220.4">10k</text>
<text x="122" y="220.4">/</text>
<text x="124.1" y="220.4">1%</text>
<text x="48.2" y="232.9">D3</text>
<text x="80.2" y="228.1">R8</text>
<text x="80.2" y="230.6">100k</text>
<text x="84.8" y="230.6">/</text>
<text x="86.9" y="230.6">1%</text>
<text x="109.1" y="232.9">D4</text>
<text x="141.1" y="228.1">R9</text>
<text x="141.1" y="230.6">100k</text>
<text x="145.8" y="230.6">/</text>
<text x="147.9" y="230.6">1%</text>
<text x="359.6" y="229.3">J4</text>
<text x="359.6" y="233.1">STATUS /</text>
<text x="368" y="233.1">SET</text>
<text x="36.7" y="240.9">GREEN -</text>
<text x="44.8" y="240.9">CHARGE</text>
<text x="101.1" y="240.9">RED</text>
<text x="105" y="240.9">-</text>
<text x="107.3" y="240.9">FAULT</text>
</g>
<g font-size="1.4" fill="#0f0f0f">
<text x="76.2" y="38.6">VIN</text>
<text x="104.1" y="38.6">VIN</text>
<text x="35.6" y="46.2">GND</text>
<text x="35.6" y="43.6">VIN</text>
<text x="228.6" y="46.2">BOOST</text>
<text x="243.8" y="46.2">SW</text>
<text x="260.3" y="46.2">BOOST</text>
<text x="278.1" y="46.2">BAT</text>
<text x="345.4" y="46.2">BAT</text>
<text x="76.2" y="53.8">GND</text>
<text x="104.1" y="53.8">GND</text>
<text x="345.4" y="48.7">GND</text>
<text x="172.7" y="58.9">VIN</text>
<text x="154.9" y="69">EN</text>
<text x="203.2" y="69">SW</text>
<text x="261.6" y="69">SENSE</text>
<text x="304.8" y="69">BAT</text>
<text x="104.1" y="76.7">VIN</text>
<text x="154.9" y="74.1">VIN_REG</text>
<text x="190.5" y="74.1">BOOST</text>
<text x="190.5" y="76.7">SENSE</text>
<text x="154.9" y="81.7">FAULT_N</text>
<text x="154.9" y="79.2">CHRG_N</text>
<text x="190.5" y="81.7">NTC</text>
<text x="190.5" y="79.2">BAT</text>
<text x="154.9" y="84.3">TIMER</text>
<text x="190.5" y="84.3">VFB</text>
<text x="104.1" y="91.9">EN</text>
<text x="172.7" y="94.4">GND</text>
<text x="215.9" y="95.7">GND</text>
<text x="304.8" y="91.9">GND</text>
<text x="327.7" y="91.9">GND</text>
<text x="40.6" y="109.7">VIN</text>
<text x="61" y="109.7">GND</text>
<text x="66" y="132.5">VIN</text>
<text x="218.4" y="135.1">BAT</text>
<text x="66" y="155.4">VIN_REG</text>
<text x="139.7" y="157.9">TIMER</text>
<text x="226.1" y="157.9">FB_DIV</text>
<text x="259.1" y="157.9">VFB</text>
<text x="345.4" y="160.5">NTC</text>
<text x="345.4" y="163">GND</text>
<text x="139.7" y="173.2">GND</text>
<text x="66" y="178.3">GND</text>
<text x="218.4" y="180.8">GND</text>
<text x="53.3" y="211.3">VIN</text>
<text x="114.3" y="211.3">VIN</text>
<text x="76.2" y="221.4">VIN</text>
<text x="137.2" y="221.4">VIN</text>
<text x="53.3" y="226.5">LED_CHG_A</text>
<text x="114.3" y="226.5">LED_FAULT_A</text>
<text x="345.4" y="229.1">CHRG_N</text>
<text x="345.4" y="231.6">FAULT_N</text>
<text x="345.4" y="236.7">VIN_REG</text>
<text x="345.4" y="234.1">GND</text>
<text x="53.3" y="245.6">CHRG_N</text>
<text x="114.3" y="245.6">FAULT_N</text>
</g>
<g font-size="1.4" fill="#0000c2">
<text x="121.9" y="184.3">Nominal</text>
<text x="121.9" y="185.9">preconditioning</text>
<text x="129" y="184.3">3</text>
<text x="131" y="184.3">h;</text>
<text x="133.4" y="184.3">bad-battery</text>
<text x="134.5" y="185.9">timeout</text>
<text x="141.1" y="185.9">~22.5</text>
<text x="146.2" y="185.9">min.</text>
<text x="312.4" y="184.3">Attach</text>
<text x="312.4" y="185.9">Nominal</text>
<text x="318.1" y="184.3">10k</text>
<text x="319.5" y="185.9">charge</text>
<text x="321.8" y="184.3">NTC,</text>
<text x="325.6" y="185.9">window</text>
<text x="326.1" y="184.3">B=3380</text>
<text x="331.9" y="185.9">~0</text>
<text x="333.2" y="184.3">K,</text>
<text x="334.6" y="185.9">to</text>
<text x="335.7" y="184.3">to</text>
<text x="337.1" y="185.9">40</text>
<text x="338.2" y="184.3">cell.</text>
<text x="340" y="185.9">C.</text>
<text x="121.9" y="187.5">Timer</text>
<text x="127" y="187.5">retries</text>
<text x="132.8" y="187.5">if</text>
<text x="134.9" y="187.5">float</text>
<text x="139.4" y="187.5">not</text>
<text x="142.8" y="187.5">reached.</text>
<text x="198.1" y="191.9">Vfloat</text>
<text x="203.5" y="191.9">=</text>
<text x="205.7" y="191.9">3.3*(1+60.0k/220k)</text>
<text x="224.5" y="191.9">4.200</text>
<text x="312.4" y="187.5">Open</text>
<text x="317.2" y="187.5">sensor</text>
<text x="323.1" y="187.5">DISABLES</text>
<text x="331" y="187.5">temperature</text>
<text x="341.1" y="187.5">monitoring.</text>
<text x="198.1" y="193.5">R3</text>
<text x="198.1" y="195.1">Use</text>
<text x="201.1" y="193.5">+</text>
<text x="201.9" y="195.1">specified</text>
<text x="203.3" y="193.5">(R4</text>
<text x="207" y="193.5">||</text>
<text x="209.6" y="195.1">0.1%</text>
<text x="209.9" y="193.5">R5)</text>
<text x="214.1" y="195.1">feedback</text>
<text x="215.8" y="193.5">250.14</text>
<text x="221.8" y="195.1">resistors.</text>
<text x="222.1" y="193.5">kohm</text>
<text x="345.4" y="252.9">VIN-LEVEL</text>
<text x="345.4" y="254.5">NOT MCU</text>
<text x="345.4" y="256.1">SET =</text>
<text x="351.3" y="256.1">VIN_REG sense</text>
<text x="353.5" y="254.5">SAFE</text>
<text x="354.4" y="252.9">STATUS</text>
<text x="363.7" y="256.1">only</text>
</g>
</svg>
